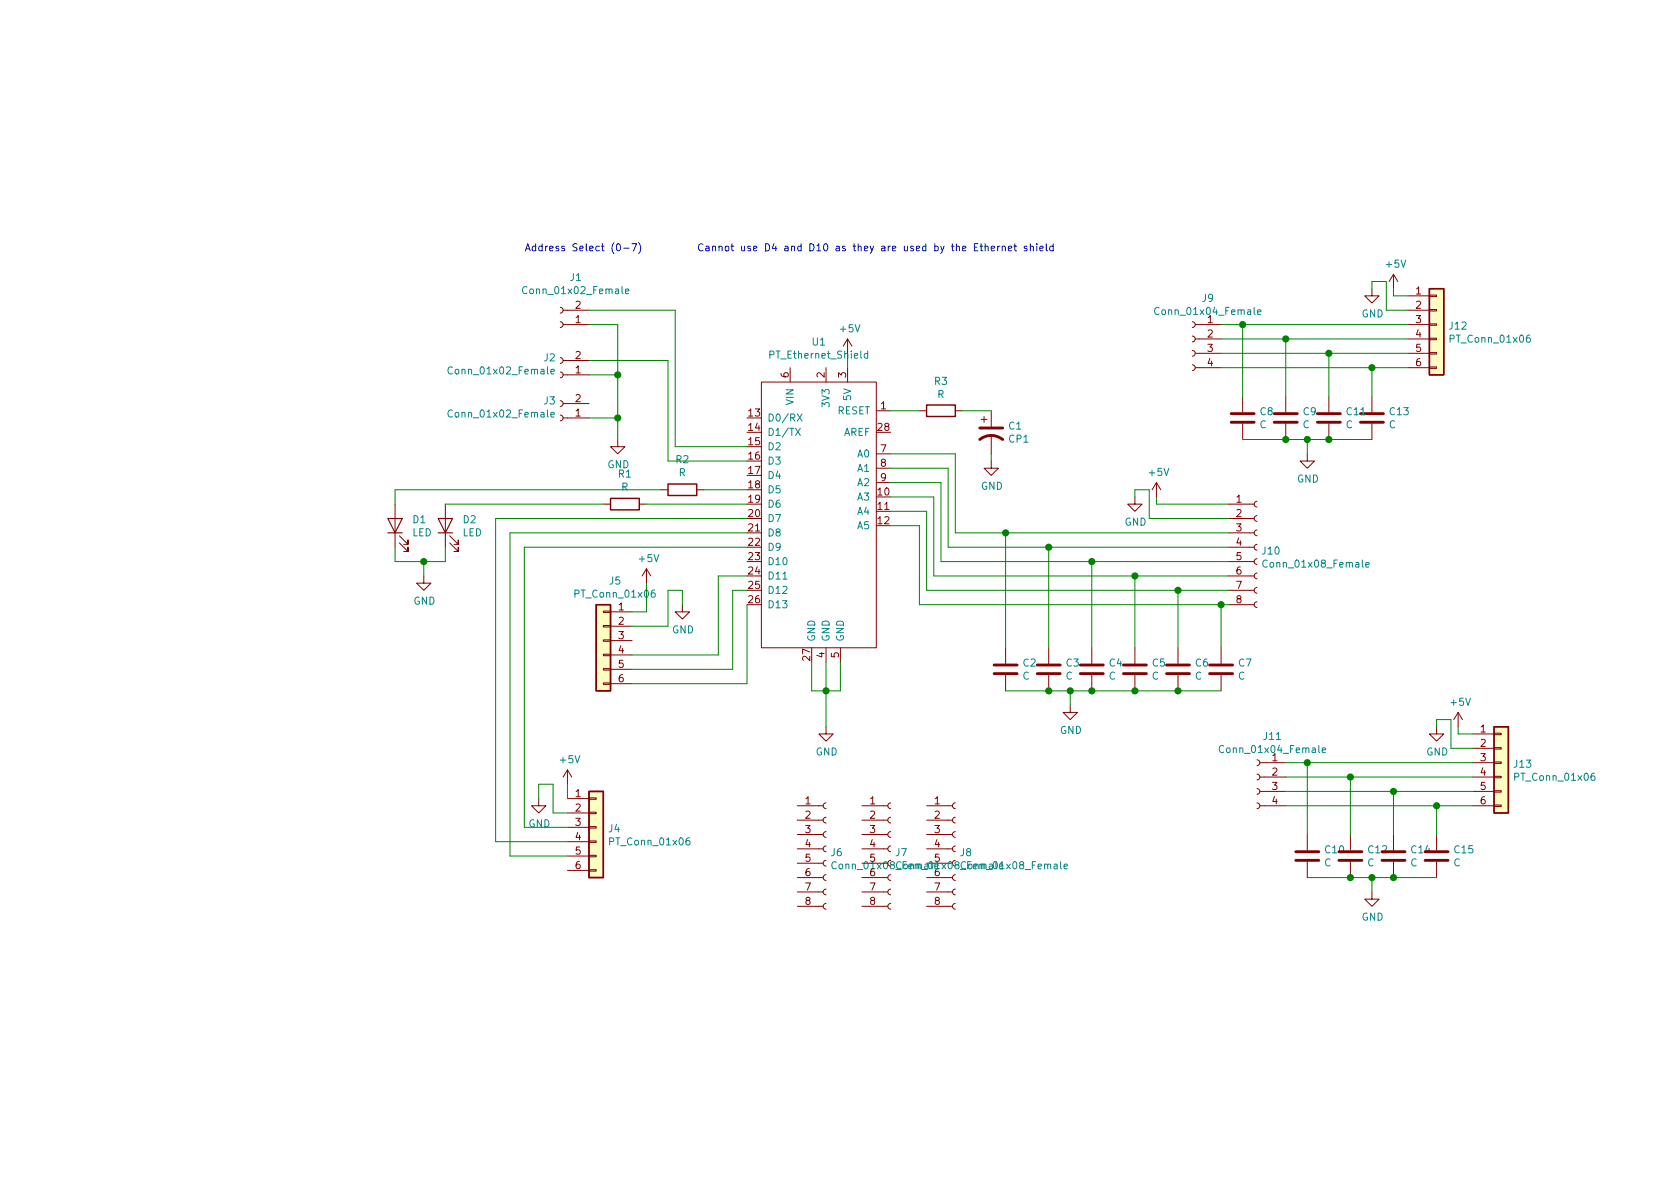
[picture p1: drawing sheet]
<svg xmlns="http://www.w3.org/2000/svg" width="297mm" height="210mm" viewBox="0 0 297 210" stroke-linecap="round" stroke-linejoin="round" font-family="sans-serif">
<g fill="#ffffc2" stroke="#ffffc2" stroke-width=".18">
<path d="M104.1 139.9h2.6v15.3h-2.6z"/>
<path d="M105.4 106.9h2.5v15.3h-2.5z"/>
<path d="M264.2 128.5h2.5v15.3h-2.5z"/>
<path d="M252.7 51h2.6v15.3h-2.6z"/>
</g>
<path d="M252.7 51h2.6v15.3h-2.6zM163.8 71.6h5.1v2.1h-5.1zM107.9 88.1h5.1v2.1h-5.1zM118.1 85.6h5.1v2h-5.1zM105.4 106.9h2.5v15.3h-2.5zM104.1 139.9h2.6v15.3h-2.6zM264.2 128.5h2.5v15.3h-2.5z" fill="none" stroke="#840000" stroke-width=".25"/>
<g fill="none" stroke="#840000" stroke-width=".18">
<path d="M99.1 54.4l.3 .1 .2 .3-.2 .4-.3 .2M99.1 56.9l.3 .1 .2 .3-.2 .4-.3 .2M99.6 54.9h4.5M99.6 57.4h4.5M149.9 59.9v2.6M149.9 59.9l-.8 1.3M149.9 59.9l.7 1.3M210.8 59.4l.4 .2 .1 .2-.1 .5-.4 .1M210.8 56.9l.4 .1 .1 .3-.1 .4-.4 .2M211.3 57.4h4.6M211.3 59.9h4.6M242.6 51v1.3h1.2l-1.2 1.3-1.3-1.3h1.3"/>
<path d="M246.4 48.5l-.8 1.3M246.4 48.5v2.5M246.4 48.5l.7 1.3M248.9 54.9h3.8M248.9 57.4h3.8M248.9 59.9h3.8M248.9 52.3h3.8M252.7 59.8h1.3v.3h-1.3zM252.7 57.3h1.3v.2h-1.3zM252.7 54.7h1.3v.3h-1.3zM252.7 52.2h1.3v.2h-1.3zM99.1 70.9l.3 .1 .2 .3-.2 .4-.3 .2"/>
<path d="M99.1 73.4l.3 .1 .2 .3-.2 .4-.3 .2M99.1 63.2l.3 .2 .2 .2-.2 .5-.3 .2M99.1 65.8l.3 .1 .2 .3-.2 .4-.3 .2M99.6 71.4h4.5M99.6 73.9h4.5M99.6 63.7h4.5M99.6 66.3h4.5M109.2 77.7v1.3h1.3l-1.3 1.3-1.3-1.3h1.3M134.6 67.6h20.3v46.9h-20.3zM139.7 65v2.6M146 65v2.6M149.9 65v2.6"/>
<path d="M154.9 72.6h2.6M162.6 72.6h1.2M168.9 72.6h1.3M173.5 74.2h1M174 73.7v1M175.3 72.6v2.8M175.3 77v3.3M210.8 64.5l.4 .1 .1 .3-.1 .4-.4 .2M210.8 62l.4 .1 .1 .3-.1 .4-.4 .2M211.3 65h4.6M211.3 62.5h4.6M219.7 70.1v2.8"/>
<path d="M219.7 74.9v2.8M227.3 70.1v2.8M227.3 74.9v2.8M234.9 70.1v2.8M234.9 74.9v2.8M242.6 70.1v2.8M242.6 74.9v2.8M248.9 65h3.8M248.9 62.5h3.8M252.7 64.9h1.3v.2h-1.3zM252.7 62.4h1.3v.2h-1.3zM69.8 89.1v7.7"/>
<path d="M70.6 96l1.5 1.5v-.7v.7h-.7M70.6 94.7l1.5 1.6v-.8v.8h-.7M78.7 89.1v7.7M79.5 96l1.5 1.5v-.7v.7h-.7M79.5 94.7l1.5 1.6v-.8v.8h-.7M106.7 89.1h1.2M113 89.1h1.3M116.8 86.6h1.3M123.2 86.6h1.3M154.9 80.3h2.6M154.9 82.8h2.6M154.9 85.3h2.6"/>
<path d="M175.3 81.5v1.3h1.2l-1.2 1.3-1.3-1.3h1.3M200.7 87.9v1.2h1.2l-1.2 1.3-1.3-1.3h1.3M204.5 85.3l-.8 1.3M204.5 85.3v2.6M204.5 85.3l.7 1.3M217.2 99.3h4.5M217.2 96.8h4.5M217.2 94.2h4.5M217.2 91.7h4.5M217.2 89.1h4.5M222.2 98.8l-.3 .1-.2 .3 .1 .4 .4 .2M222.2 96.3l-.3 .1-.2 .3 .1 .4 .4 .2"/>
<path d="M222.2 93.7l-.3 .1-.2 .4 .1 .3 .4 .2M222.2 91.2l-.3 .1-.2 .3 .1 .4 .4 .2M222.2 88.6l-.3 .1-.2 .4 .1 .4 .4 .2M231.1 80.3v1.2h1.3l-1.3 1.3-1.2-1.3h1.2M74.9 101.8v1.3h1.3l-1.3 1.3-1.2-1.3h1.2M106.7 118.2h1.2v.3h-1.2zM106.7 115.7h1.2v.2h-1.2zM106.7 113.2h1.2v.2h-1.2zM106.7 110.6h1.2v.3h-1.2zM106.7 108.1h1.2v.2h-1.2zM107.9 108.2h3.9M107.9 110.7h3.9"/>
<path d="M107.9 113.3h3.9M107.9 115.8h3.9M107.9 118.4h3.9M114.3 100.6l-.8 1.2M114.3 100.6v2.5M114.3 100.6l.8 1.2M120.6 106.9v1.3h1.3l-1.3 1.3-1.2-1.3h1.2M146 114.5v2.6M148.6 114.5v2.6M177.8 114.5v2.8M177.8 119.4v2.8M185.4 114.5v2.8"/>
<path d="M185.4 119.4v2.8M193 114.5v2.8M193 119.4v2.8M200.7 114.5v2.8M200.7 119.4v2.8M208.3 114.5v2.8M208.3 119.4v2.8M215.9 114.5v2.8M215.9 119.4v2.8M217.2 106.9h4.5M217.2 104.4h4.5M217.2 101.8h4.5"/>
<path d="M222.2 106.4l-.3 .1-.2 .4 .1 .3 .4 .2M222.2 103.9l-.3 .1-.2 .3 .1 .4 .4 .2M222.2 101.3l-.3 .1-.2 .4 .1 .4 .4 .2M100.3 136.1l-.7 1.3M100.3 136.1v2.6M100.3 136.1l.8 1.3M106.7 120.8h1.2v.2h-1.2zM107.9 120.9h3.9M146 128.5v1.3h1.3l-1.3 1.3-1.2-1.3h1.2M189.2 124.7v1.3h1.3l-1.3 1.2-1.2-1.2h1.2M222.2 139.4l.4 .2 .2 .2-.2 .5-.4 .2M222.2 136.9l.4 .1 .2 .3-.2 .4-.4 .2"/>
<path d="M222.2 134.4l.4 .1 .2 .3-.2 .4-.4 .2M222.8 134.9h4.5M222.8 137.4h4.5M222.8 139.9h4.5M254 128.5v1.3h1.3l-1.3 1.3-1.3-1.3h1.3M257.8 126l-.8 1.2M257.8 126v2.5M257.8 126l.8 1.2M260.3 129.8h3.9M260.3 132.3h3.9M260.3 134.9h3.9M260.3 137.4h3.9"/>
<path d="M260.3 139.9h3.9M264.2 139.8h1.2v.3h-1.2zM264.2 137.3h1.2v.2h-1.2zM264.2 134.7h1.2v.3h-1.2zM264.2 132.2h1.2v.3h-1.2zM264.2 129.7h1.2v.2h-1.2zM95.2 141.2v1.3h1.3l-1.3 1.3-1.2-1.3h1.2M100.3 141.2h3.8M100.3 143.8h3.8M100.3 146.3h3.8M100.3 148.8h3.8M100.3 151.4h3.8"/>
<path d="M100.3 153.9h3.8M104.1 153.8h1.3v.2h-1.3zM104.1 151.3h1.3v.2h-1.3zM104.1 148.7h1.3v.3h-1.3zM104.1 146.2h1.3v.2h-1.3zM104.1 143.6h1.3v.3h-1.3zM104.1 141.1h1.3v.2h-1.3zM141 157.7h4.5M141 155.2h4.5M141 150.1h4.5M141 147.6h4.5M141 145h4.5"/>
<path d="M141 142.5h4.5M141 152.6h4.5M146 159.8l-.3 .1-.2 .3 .1 .4 .4 .2M146 157.2l-.3 .1-.2 .4 .1 .3 .4 .2M146 154.7l-.3 .1-.2 .3 .1 .4 .4 .2M146 152.1l-.3 .1-.2 .4 .1 .4 .4 .2M146 149.6l-.3 .1-.2 .3 .1 .4 .4 .2M146 147.1l-.3 .1-.2 .3 .1 .4 .4 .2M146 144.5l-.3 .1-.2 .4 .1 .3 .4 .2M146 142l-.3 .1-.2 .3 .1 .4 .4 .2M152.4 157.7h4.6M152.4 155.2h4.6"/>
<path d="M152.4 150.1h4.6M152.4 147.6h4.6M152.4 145h4.6M152.4 142.5h4.6M152.4 152.6h3.8M157.5 159.8l-.3 .1-.2 .3 .1 .4 .4 .2M157.5 157.2l-.3 .1-.2 .4 .1 .3 .4 .2M157.5 154.7l-.3 .1-.2 .3 .1 .4 .4 .2M157.5 149.6l-.3 .1-.2 .3 .1 .4 .4 .2M157.5 147.1l-.3 .1-.2 .3 .1 .4 .4 .2M157.5 144.5l-.3 .1-.2 .4 .1 .3 .4 .2M157.5 142l-.3 .1-.2 .3 .1 .4 .4 .2"/>
<path d="M163.8 157.7h4.6M163.8 155.2h4.6M163.8 150.1h4.6M163.8 147.6h4.6M163.8 145h4.6M163.8 142.5h4.6M163.8 152.6h3.8M168.9 159.8l-.3 .1-.2 .3 .1 .4 .4 .2M168.9 157.2l-.3 .1-.2 .4 .1 .3 .4 .2M168.9 154.7l-.3 .1-.2 .3 .1 .4 .4 .2M168.9 149.6l-.3 .1-.2 .3 .1 .4 .4 .2M168.9 147.1l-.3 .1-.2 .3 .1 .4 .4 .2"/>
<path d="M168.9 144.5l-.3 .1-.2 .4 .1 .3 .4 .2M168.9 142l-.3 .1-.2 .3 .1 .4 .4 .2M222.2 142l.4 .1 .2 .3-.2 .4-.4 .2M222.8 142.5h4.5M231.1 147.6v2.8M231.1 152.4v2.8M238.8 147.6v2.8M238.8 152.4v2.8M242.6 157.7v1.3h1.2l-1.2 1.3-1.3-1.3h1.3M246.4 147.6v2.8M246.4 152.4v2.8M254 147.6v2.8"/>
<path d="M254 152.4v2.8M260.3 142.5h3.9M264.2 142.4h1.2v.2h-1.2zM141 160.3h4.5M152.4 160.3h4.6M163.8 160.3h4.6"/>
</g>
<g fill="none" stroke="#008484" stroke-width=".18">
<path d="M93.2 50.8a.6 .6 0 0 0-.9 .4 .6 .6 0 0 0 .6 .7l.3-.1M110.6 51.5l.6-.1-.1-.3h-.3l-.2 .2v.6h.5M204.9 54.5a.6 .6 0 0 0-.8 .4 .6 .6 0 0 0 .6 .7l.2-.1M222.4 55.2l.6-.1-.1-.3h-.4l-.1 .2v.6h.5M270.5 59.3h-.4a.87 .87 0 0 0 0 1.2l.4-.1v-.5l-.4-.2-.2 .3M80 72.6a.6 .6 0 0 0-.8 .4 .6 .6 0 0 0 .6 .8l.2-.2M80 65a.6 .6 0 0 0-.8 .4 .6 .6 0 0 0 .6 .7l.2-.1M97.4 73.3l.6-.1-.1-.2-.3-.1-.2 .2 .1 .6h.4M97.4 65.7l.6-.1-.1-.3h-.3l-.2 .2 .1 .6h.4M140.7 75.7l.8 1.3M141 73.2l.8 1.3M141.5 75.7l-.8 1.3"/>
<path d="M141.8 73.2l-.8 1.3M153.4 62.6l-.3-.1-.3 .2 .1 .6h.5M153.4 62.1v1.2M224.1 99.2a.6 .6 0 0 0-.9 .4 .6 .6 0 0 0 .6 .7l.3-.1M241.5 99.9l.6-.1-.1-.3h-.3l-.2 .1v.6h.5M115.7 104.3l-.3 .1a.87 .87 0 0 0 0 1.2l.4-.1v-.6l-.4-.1-.3 .3M216.4 131.9a.6 .6 0 0 0-.9 .5 .6 .6 0 0 0 .6 .7l.3-.1M233.8 132.7l.6-.1-.1-.3h-.3l-.2 .1v.6h.5M281.9 136.7l-.4 .1a.87 .87 0 0 0 0 1.2l.5-.1v-.6l-.5-.1-.2 .3M121.9 148.2h-.4a.87 .87 0 0 0 0 1.2l.4-.1v-.5l-.4-.2-.2 .3M147.9 152.5a.6 .6 0 0 0-.9 .4 .6 .6 0 0 0 .6 .7l.3-.1M188.1 153.2l.6-.1v-.2l-.4-.1-.2 .2 .1 .6h.5"/>
</g>
<g fill="none" stroke="#840000" stroke-width=".51">
<path d="M173.2 77.7a3.3 3.3 0 0 1 4.1 0M173.2 75.7h4.1M217.7 74.7h4M217.7 73.1h4M225.3 74.7h4.1M225.3 73.1h4.1M232.9 74.7h4.1M232.9 73.1h4.1M240.5 74.7h4.1M240.5 73.1h4.1M175.8 119.1h4M175.8 117.6h4"/>
<path d="M183.4 119.1h4.1M183.4 117.6h4.1M191 119.1h4.1M191 117.6h4.1M198.6 119.1h4.1M198.6 117.6h4.1M206.2 119.1h4.1M206.2 117.6h4.1M213.9 119.1h4M213.9 117.6h4M229.1 152.1h4.1M229.1 150.6h4.1"/>
<path d="M236.7 152.1h4.1M236.7 150.6h4.1M244.3 152.1h4.1M244.3 150.6h4.1M252 152.1h4M252 150.6h4"/>
</g>
<path d="M68.6 91.7h2.5l-1.3 2.5zM68.6 94.2h2.5M77.5 91.7h2.5l-1.3 2.5zM77.5 94.2h2.5" fill="none" stroke="#840000" stroke-width=".2"/>
<g fill="none" stroke="#008400" stroke-width=".18">
<path d="M104.1 54.9h15.3v24.1h12.7M104.1 57.4h5.1v20.3M215.9 57.4h33M215.9 59.9h33M219.7 57.4v12.7M227.3 59.9v10.2M242.6 51v-1.2h2.5v5.1h3.8M246.4 51v1.3h2.5M104.1 63.7h14v17.8h14M104.1 73.9h5.1M104.1 66.3h5.1M149.9 62.5v2.5"/>
<path d="M157.5 72.6h5.1M170.2 72.6h5.1M215.9 62.5h33M215.9 65h33M219.7 77.7h22.9M231.1 77.7v2.6M234.9 62.5v7.6M242.6 65v5.1M69.8 96.8v2.5h8.9v-2.5M74.9 99.3v2.5M78.7 89.1h28M114.3 89.1h17.8"/>
<path d="M116.8 86.6h-47v2.5M124.5 86.6h7.6M132.1 91.7h-44.5v57.1h12.7M132.1 94.2h-41.9v57.2h10.1M132.1 96.8h-39.4v49.5h7.6M157.5 85.3h8.9v14h50.8M157.5 80.3h11.4v13.9h48.3M157.5 82.8h10.1v14h49.6M157.5 90.4h6.3v14h53.4M157.5 87.9h7.6v13.9h52.1M157.5 93h5.1v13.9h54.6M175.3 80.3v1.2"/>
<path d="M177.8 94.2v20.3M185.4 96.8v17.7M193 99.3v15.2M200.7 87.9v-1.3h2.5v5.1h14M204.5 87.9v1.2h12.7M114.3 103.1v5.1h-2.5M120.6 106.9v-2.5h-2.5v6.3h-6.3M132.1 104.4h-2.6v14h-17.7M132.1 101.8h-5.1v14h-15.2M132.1 106.9v14h-20.3M143.5 117.1v5.1h5.1v-5.1M146 117.1v11.4"/>
<path d="M200.7 101.8v12.7M208.3 104.4v10.1M215.9 106.9v7.6M100.3 138.7v2.5M177.8 122.2h38.1M189.2 122.2v2.5M227.3 139.9h33M227.3 137.4h33M227.3 134.9h33M231.1 134.9v12.7M238.8 137.4v10.2M246.4 139.9v7.7"/>
<path d="M254 128.5v-1.3h2.5v5.1h3.8M257.8 128.5v1.3h2.5M95.2 141.2v-2.5h2.6v5.1h2.5M227.3 142.5h33M231.1 155.2h22.9M242.6 155.2v2.5M254 142.5v5.1"/>
</g>
<g fill="none" stroke="#0000c2" stroke-width=".18">
<path d="M109.1 43.2l.2-.1a.69 .69 0 0 1 .4 .6 .69 .69 0 0 1-.4 .7l-.2-.2-.1-.3zM110.3 43.9h.9M111.7 43.1h.8l-.5 1.3M112.9 42.9a1.4 1.4 0 0 1 0 2M174.2 43.7l.1-.2 .4 .1v.8M174.2 43.1v1.3M175.3 43.9l.6-.1-.1-.2-.4-.1-.1 .2v.6h.5M176.4 43.5v.9M176.8 43.5l-.4 .3M177.2 43.7l.2-.2 .3 .1v.8M177.2 43.5v.9M178.3 43.9l.6-.1-.1-.2-.3-.1-.2 .2 .1 .6h.4"/>
<path d="M179.2 43.5h.5M179.4 43.1v1.1l.3 .2M181.6 43.6l-.3-.1-.2 .2v.2l.5 .1v.3h-.5M182.2 43.7l.1-.2 .4 .1v.8M182.2 43.1v1.3M183.3 43.1v.1M183.3 43.5v.9M183.8 43.9l.7-.1-.1-.2-.4-.1-.2 .2 .1 .6h.5M185 43.1v1.1l.2 .2M186.2 43.6l-.3-.1-.3 .3 .1 .5h.5M186.2 43.1v1.3"/>
</g>
<g fill="#008400" stroke="#008400" stroke-width=".25">
<circle cx="109.2" cy="66.3" r=".51"/>
<circle cx="109.2" cy="73.9" r=".51"/>
<circle cx="215.9" cy="106.9" r=".51"/>
<circle cx="208.3" cy="104.4" r=".51"/>
<circle cx="200.7" cy="122.2" r=".51"/>
<circle cx="208.3" cy="122.2" r=".51"/>
<circle cx="185.4" cy="122.2" r=".51"/>
<circle cx="193" cy="122.2" r=".51"/>
<circle cx="189.2" cy="122.2" r=".51"/>
<circle cx="242.6" cy="65" r=".51"/>
<circle cx="235" cy="62.5" r=".51"/>
<circle cx="227.3" cy="59.9" r=".51"/>
<circle cx="219.7" cy="57.4" r=".51"/>
<circle cx="235" cy="77.7" r=".51"/>
<circle cx="227.3" cy="77.7" r=".51"/>
<circle cx="200.7" cy="101.8" r=".51"/>
<circle cx="193" cy="99.3" r=".51"/>
<circle cx="185.4" cy="96.8" r=".51"/>
<circle cx="177.8" cy="94.2" r=".51"/>
<circle cx="254" cy="142.5" r=".51"/>
<circle cx="246.4" cy="139.9" r=".51"/>
<circle cx="238.8" cy="137.4" r=".51"/>
<circle cx="231.1" cy="134.9" r=".51"/>
<circle cx="74.9" cy="99.3" r=".51"/>
<circle cx="242.6" cy="155.2" r=".51"/>
<circle cx="246.4" cy="155.2" r=".51"/>
<circle cx="238.8" cy="155.2" r=".51"/>
<circle cx="146.1" cy="122.2" r=".51"/>
<circle cx="231.1" cy="77.7" r=".51"/>
</g>
<g font-size="1.8" fill="#0000c2">
<text x="92.7" y="44.4">Address Select (0-7)</text>
<text x="123.2" y="44.4">Cannot use D4 and D10 as they are used by the Ethernet shield</text>
</g>
<g font-size="1.8" fill="#008484">
<text x="245.2" y="47.3">+5V</text>
<text x="93.1" y="52">Conn_01x02_Female</text>
<text x="100.8" y="49.7">J1</text>
<text x="212.6" y="53.4">J9</text>
<text x="148.6" y="58.8">+5V</text>
<text x="204.8" y="55.7">Conn_01x04_Female</text>
<text x="240.7" y="56.1">GND</text>
<text x="256.3" y="58.3">J12</text>
<text x="96.2" y="63.9">J2</text>
<text x="136.4" y="63.4">PT_Ethernet_Shield</text>
<text x="143.7" y="61.1">U1</text>
<text x="256.6" y="60.6">PT_Conn_01x06</text>
<text x="79.9" y="66.2">Conn_01x02_Female</text>
<text x="96.2" y="71.5">J3</text>
<text x="140.3" y="71.5" transform="rotate(-90 140.3 71.5)">VIN</text>
<text x="146.7" y="71.7" transform="rotate(-90 146.7 71.7)">3V3</text>
<text x="150.5" y="70.7" transform="rotate(-90 150.5 70.7)">5V</text>
<text x="165.3" y="68.1">R3</text>
<text x="165.7" y="70.4">R</text>
<text x="79.9" y="73.8">Conn_01x02_Female</text>
<text x="135.6" y="74.5">D0/RX</text>
<text x="135.6" y="77.1">D1/TX</text>
<text x="148" y="73.3">RESET</text>
<text x="149.1" y="77.1">AREF</text>
<text x="178.4" y="76">C1</text>
<text x="222.7" y="75.7">C</text>
<text x="222.8" y="73.4">C8</text>
<text x="230.3" y="75.7">C</text>
<text x="230.5" y="73.4">C9</text>
<text x="237.9" y="75.7">C</text>
<text x="238.2" y="73.4">C11</text>
<text x="245.6" y="75.7">C</text>
<text x="245.8" y="73.4">C13</text>
<text x="107.4" y="82.8">GND</text>
<text x="119.5" y="81.9">R2</text>
<text x="135.6" y="79.6">D2</text>
<text x="135.6" y="82.2">D3</text>
<text x="151.7" y="80.9">A0</text>
<text x="151.7" y="83.4">A1</text>
<text x="178.4" y="78.3">CP1</text>
<text x="109.4" y="84.4">R1</text>
<text x="109.9" y="86.8">R</text>
<text x="120" y="84.2">R</text>
<text x="135.6" y="84.7">D4</text>
<text x="135.6" y="87.2">D5</text>
<text x="135.6" y="89.8">D6</text>
<text x="151.7" y="88.5">A3</text>
<text x="151.7" y="86">A2</text>
<text x="173.4" y="86.6">GND</text>
<text x="203.3" y="84.2">+5V</text>
<text x="229.3" y="85.3">GND</text>
<text x="72.9" y="94.8">LED</text>
<text x="73" y="92.5">D1</text>
<text x="81.8" y="94.8">LED</text>
<text x="81.9" y="92.5">D2</text>
<text x="135.6" y="92.3">D7</text>
<text x="135.6" y="94.9">D8</text>
<text x="151.7" y="91.1">A4</text>
<text x="151.7" y="93.6">A5</text>
<text x="198.8" y="93">GND</text>
<text x="113.1" y="99.4">+5V</text>
<text x="135.6" y="97.4">D9</text>
<text x="135.6" y="99.9">D10</text>
<text x="223.2" y="98.1">J10</text>
<text x="224" y="100.4">Conn_01x08_Female</text>
<text x="73.1" y="106.9">GND</text>
<text x="101.9" y="105.7">PT_Conn_01x06</text>
<text x="107.8" y="103.4">J5</text>
<text x="135.6" y="102.5">D11</text>
<text x="135.6" y="105">D12</text>
<text x="135.6" y="107.6">D13</text>
<text x="118.8" y="112">GND</text>
<text x="144.1" y="113.5" transform="rotate(-90 144.1 113.5)">GND</text>
<text x="146.7" y="113.5" transform="rotate(-90 146.7 113.5)">GND</text>
<text x="149.2" y="113.5" transform="rotate(-90 149.2 113.5)">GND</text>
<text x="180.9" y="117.9">C2</text>
<text x="188.5" y="117.9">C3</text>
<text x="196.2" y="117.9">C4</text>
<text x="203.8" y="117.9">C5</text>
<text x="211.4" y="117.9">C6</text>
<text x="219" y="117.9">C7</text>
<text x="180.8" y="120.2">C</text>
<text x="188.4" y="120.2">C</text>
<text x="196" y="120.2">C</text>
<text x="203.7" y="120.2">C</text>
<text x="211.3" y="120.2">C</text>
<text x="218.9" y="120.2">C</text>
<text x="256.6" y="124.8">+5V</text>
<text x="187.4" y="129.8">GND</text>
<text x="223.5" y="130.9">J11</text>
<text x="99.1" y="135">+5V</text>
<text x="144.2" y="133.6">GND</text>
<text x="216.3" y="133.2">Conn_01x04_Female</text>
<text x="252.2" y="133.6">GND</text>
<text x="267.7" y="135.8">J13</text>
<text x="268.1" y="138.1">PT_Conn_01x06</text>
<text x="93.4" y="146.3">GND</text>
<text x="107.6" y="147.2">J4</text>
<text x="108.1" y="149.5">PT_Conn_01x06</text>
<text x="147" y="151.4">J6</text>
<text x="147.8" y="153.7">Conn_01x08_Female</text>
<text x="158.4" y="151.4">J7</text>
<text x="159.2" y="153.7">Conn_01x08_Female</text>
<text x="165.3" y="154.9">6</text>
<text x="169.8" y="151.4">J8</text>
<text x="170.6" y="153.7">Conn_01x08_Female</text>
<text x="234.1" y="153.2">C</text>
<text x="234.3" y="150.9">C10</text>
<text x="241.8" y="153.2">C</text>
<text x="242" y="150.9">C12</text>
<text x="249.4" y="153.2">C</text>
<text x="249.6" y="150.9">C14</text>
<text x="257" y="153.2">C</text>
<text x="257.2" y="150.9">C15</text>
<text x="240.7" y="162.8">GND</text>
</g>
<g font-size="1.8" fill="#840000">
<text x="250.3" y="52.1">1</text>
<text x="101.8" y="57.1">1</text>
<text x="101.8" y="54.6">2</text>
<text x="213.5" y="57.1">1</text>
<text x="213.5" y="59.7">2</text>
<text x="250.3" y="54.6">2</text>
<text x="250.3" y="57.1">3</text>
<text x="250.3" y="59.7">4</text>
<text x="101.8" y="63.5">2</text>
<text x="213.5" y="62.2">3</text>
<text x="213.5" y="64.8">4</text>
<text x="250.3" y="62.2">5</text>
<text x="250.3" y="64.8">6</text>
<text x="101.8" y="71.1">2</text>
<text x="101.8" y="66">1</text>
<text x="139.4" y="66.8" transform="rotate(-90 139.4 66.8)">6</text>
<text x="145.8" y="66.8" transform="rotate(-90 145.8 66.8)">2</text>
<text x="149.6" y="66.8" transform="rotate(-90 149.6 66.8)">3</text>
<text x="101.8" y="73.7">1</text>
<text x="132.4" y="73.7">13</text>
<text x="132.4" y="76.2">14</text>
<text x="155.2" y="76.2">28</text>
<text x="155.7" y="72.4">1</text>
<text x="132.4" y="78.7">15</text>
<text x="132.4" y="81.3">16</text>
<text x="132.4" y="83.8">17</text>
<text x="155.7" y="80">7</text>
<text x="155.7" y="82.5">8</text>
<text x="132.4" y="86.4">18</text>
<text x="132.4" y="88.9">19</text>
<text x="155.2" y="87.6">10</text>
<text x="155.7" y="85.1">9</text>
<text x="218.6" y="88.9">1</text>
<text x="132.4" y="91.4">20</text>
<text x="132.4" y="94">21</text>
<text x="155.2" y="90.2">11</text>
<text x="155.2" y="92.7">12</text>
<text x="218.6" y="91.4">2</text>
<text x="218.6" y="94">3</text>
<text x="132.4" y="96.5">22</text>
<text x="132.4" y="99.1">23</text>
<text x="132.4" y="101.6">24</text>
<text x="218.6" y="96.5">4</text>
<text x="218.6" y="99.1">5</text>
<text x="218.6" y="101.6">6</text>
<text x="109.4" y="107.9">1</text>
<text x="132.4" y="104.1">25</text>
<text x="132.4" y="106.7">26</text>
<text x="218.6" y="104.1">7</text>
<text x="218.6" y="106.7">8</text>
<text x="109.4" y="110.5">2</text>
<text x="109.4" y="113">3</text>
<text x="109.4" y="115.6">4</text>
<text x="109.4" y="118.1">5</text>
<text x="143.3" y="116.8" transform="rotate(-90 143.3 116.8)">27</text>
<text x="145.8" y="116.3" transform="rotate(-90 145.8 116.3)">4</text>
<text x="148.3" y="116.3" transform="rotate(-90 148.3 116.3)">5</text>
<text x="109.4" y="120.6">6</text>
<text x="261.8" y="129.5">1</text>
<text x="224.9" y="134.6">1</text>
<text x="224.9" y="137.2">2</text>
<text x="261.8" y="132.1">2</text>
<text x="261.8" y="134.6">3</text>
<text x="261.8" y="137.2">4</text>
<text x="101.8" y="141">1</text>
<text x="101.8" y="143.5">2</text>
<text x="142.4" y="142.2">1</text>
<text x="153.8" y="142.2">1</text>
<text x="165.3" y="142.2">1</text>
<text x="224.9" y="139.7">3</text>
<text x="224.9" y="142.2">4</text>
<text x="261.8" y="139.7">5</text>
<text x="261.8" y="142.2">6</text>
<text x="101.8" y="146">3</text>
<text x="101.8" y="148.6">4</text>
<text x="142.4" y="144.8">2</text>
<text x="142.4" y="147.3">3</text>
<text x="142.4" y="149.9">4</text>
<text x="153.8" y="144.8">2</text>
<text x="153.8" y="147.3">3</text>
<text x="153.8" y="149.9">4</text>
<text x="165.3" y="144.8">2</text>
<text x="165.3" y="147.3">3</text>
<text x="165.3" y="149.9">4</text>
<text x="101.8" y="151.1">5</text>
<text x="101.8" y="153.7">6</text>
<text x="142.4" y="152.4">5</text>
<text x="142.4" y="154.9">6</text>
<text x="153.8" y="152.4">5</text>
<text x="153.8" y="154.9">6</text>
<text x="165.3" y="152.4">5</text>
<text x="142.4" y="157.5">7</text>
<text x="142.4" y="160">8</text>
<text x="153.8" y="157.5">7</text>
<text x="153.8" y="160">8</text>
<text x="165.3" y="157.5">7</text>
<text x="165.3" y="160">8</text>
</g>
</svg>
